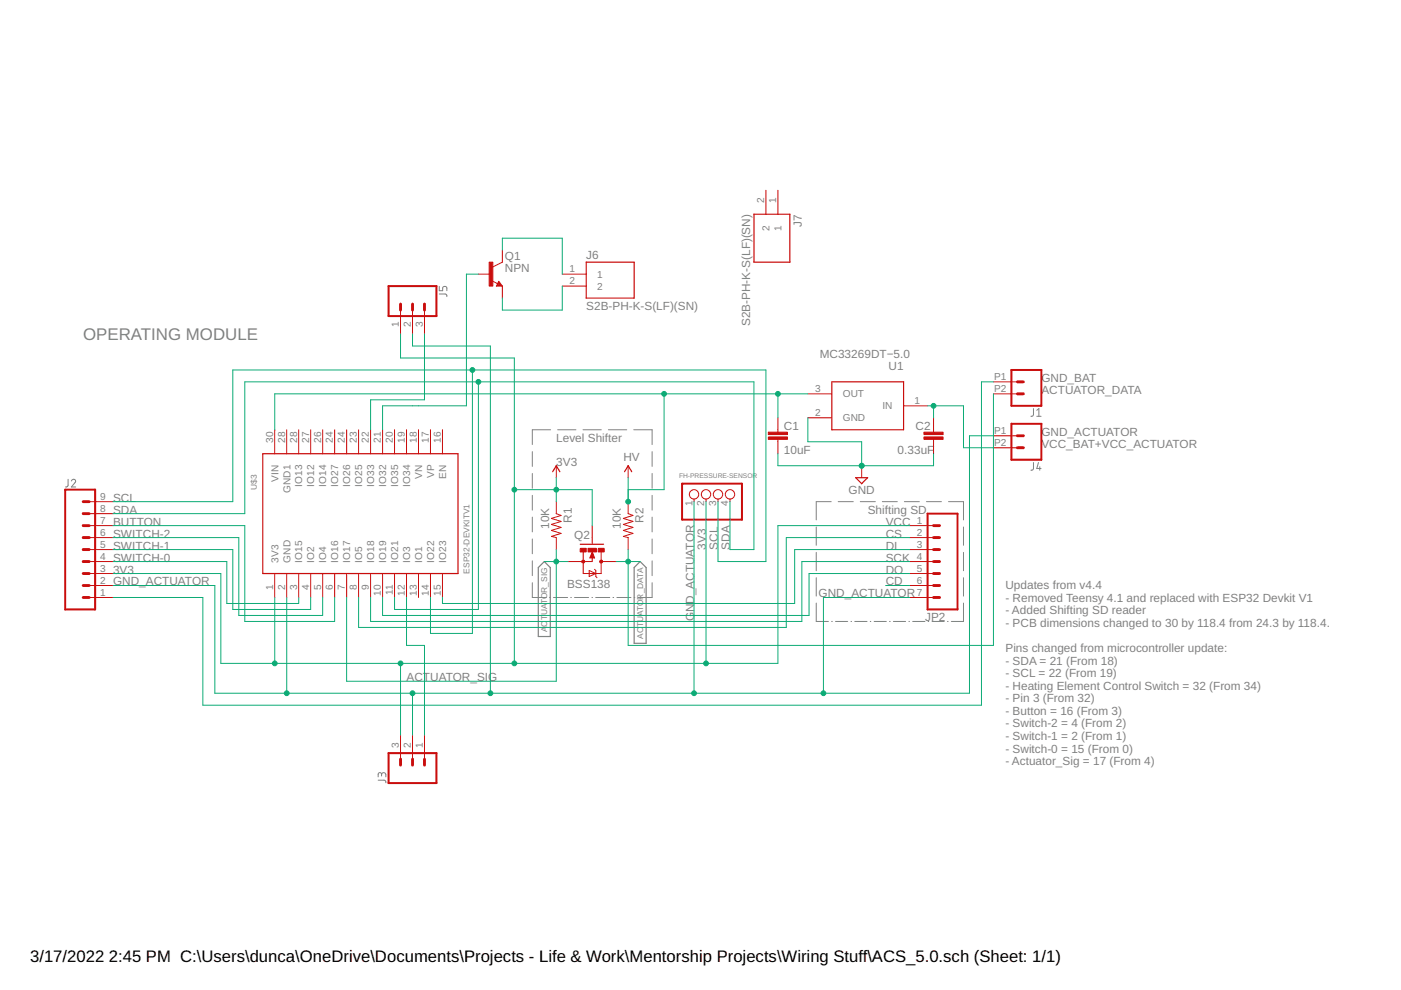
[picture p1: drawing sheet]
<svg xmlns="http://www.w3.org/2000/svg" width="297mm" height="210mm" viewBox="0 0 297 210" stroke-linecap="round" stroke-linejoin="round" font-family="sans-serif">
<g fill="none" stroke="#808080" stroke-width=".21">
<path d="M93.1 62.3l1.4 .1 .2 .5M93.1 60.7v.9h.8v-.5a.45 .45 0 0 1 .4-.4 .45 .45 0 0 1 .4 .4v.5M112.9 95.8v3.1M116.7 91.1h-3.8v3.2M118.2 91.1h3.9M123.6 91.1h3.9M129 91.1h3.9M134.4 91.1h3.9v3.2M138.3 95.8v3.1M219.1 86.6v1.4l-.5 .3M219.1 98.1v1.4l-.5 .2M219.8 88.3h.9"/>
<path d="M219.8 87l.5-.4v1.7M220.2 98.1l-.4 1.2h.9M220.5 99v.7M14.4 101.6v1.4l-.5 .3M15.1 102a.44 .44 0 0 1 .7-.4 .44 .44 0 0 1 .1 .7l-.8 1h.9M112.9 100.4v3.1M112.9 105v3.2M112.9 109.6v3.2M112.9 114.3v3.1M112.9 118.9v3.1M138.3 100.4v3.1M138.3 105v3.2"/>
<path d="M138.3 109.6v3.2M138.3 114.3v3.1M138.3 118.9v3.1M173.1 111.7v3.9M173.1 117.1v3.9M176.2 106.4h-3.1v3.8M177.7 106.4h3.2M182.4 106.4h3.2M187.1 106.4h3.1M191.7 106.4h3.2M196.4 106.4h3.2M201.1 106.4h3.2v3.8"/>
<path d="M204.3 111.7v3.9M204.3 117.1v3.9M112.9 123.5v3.2h2.9M116.5 126.7h.1M117.3 126.7h3M121 126.7h.1M121.8 126.7h3M125.5 126.7h.1M126.3 126.7h3M130 126.7h.1M130.8 126.7h3M134.5 126.7h.1"/>
<path d="M138.3 123.5v3.2h-3M173.1 122.5v3.9M173.1 127.9v3.9h2.5M176.3 131.8h.2M177.1 131.8h2.6M180.4 131.8h.2M181.2 131.8h2.6M184.5 131.8h.1M185.3 131.8h2.6M188.6 131.8h.1M189.4 131.8h2.6M192.7 131.8h.1"/>
<path d="M193.5 131.8h2.6M196.8 131.8h.1M197.6 131.8h2.6M200.9 131.8h.1M204.3 127.9v3.9h-2.6M204.3 122.5v3.9M80.2 165.4h1.4l.2 .6M80.9 164.3a.46 .46 0 0 1 .5-.5 .46 .46 0 0 1 .4 .5v.4M80.9 164.5v-.3a.36 .36 0 0 0-.4-.4 .36 .36 0 0 0-.3 .4v.5"/>
</g>
<path d="M115.4 119.1l1.3 1.2v14.7h-2.6v-14.7zM135.7 119.1l1.3 1.2v16.1h-2.5v-16.1z" fill="none" stroke="#808080" stroke-width=".25"/>
<path d="M82.4 60.7h10.1v6.3h-10.1zM214.4 78.4h6.4v7.6h-6.4zM214.4 89.9h6.4v7.6h-6.4zM13.8 103.8h6.4v25.4h-6.4zM144.6 102.6h12.7v7.6h-12.7zM196.7 108.9h6.3v20.3h-6.3zM82.4 159.7h10.1v6.3h-10.1z" fill="none" stroke="#c90d0c" stroke-width=".42"/>
<g fill="none" stroke="#c90d0c" stroke-width=".61">
<path d="M84.9 64.5v1.2M87.5 64.5v1.2M90 64.5v1.2M215.7 83.5h1.3M215.7 81h1.3M215.7 94.9h1.3M215.7 92.4h1.3M17.6 116.5h1.3M17.6 119.1h1.3M17.6 114h1.3M17.6 111.4h1.3M17.6 108.9h1.3"/>
<path d="M17.6 106.4h1.3M197.9 116.5h1.3M197.9 119.1h1.3M197.9 114h1.3M197.9 111.4h1.3M17.6 121.6h1.3M17.6 124.1h1.3M17.6 126.7h1.3M197.9 121.6h1.3M197.9 124.1h1.3M197.9 126.7h1.3M84.9 161v1.2"/>
<path d="M87.5 161v1.2M90 161v1.2"/>
</g>
<g fill="none" stroke="#c90d0c" stroke-width=".21">
<path d="M101.4 58.1h2.6M104.3 59.5l1.2 .7M105.7 59.6l.8 1.1h-1.3zM106.5 53v2.6l-2 1M119.2 58.1h5.1M162.4 40.3v5.1M164.9 40.3v5.1M84.9 65.7v5.1M87.5 65.7v5.1M90 65.7v5.1M106.5 60.7v2.5M119.2 60.7h5.1"/>
<path d="M58.3 91.1v5.1M60.8 91.1v5.1M63.3 91.1v5.1M65.9 91.1v5.1M68.4 91.1v5.1M71 91.1v5.1M73.5 91.1v5.1M76 91.1v5.1M78.6 91.1v5.1M81.1 91.1v5.1M83.7 91.1v5.1M86.2 91.1v5.1"/>
<path d="M88.7 91.1v5.1M91.3 91.1v5.1M93.8 91.1v5.1M117.9 98.7v2.6M133.2 98.7v2.6M164.9 88.6v3M164.9 93.2v3M171.3 83.5h5.1M171.3 88.6h5.1M182.7 98.7v2.6M191.6 86h5.1M197.9 88.6v3"/>
<path d="M197.9 93.2v3M210.6 81h5.1M210.6 83.5h5.1M210.6 92.4h5.1M210.6 94.9h5.1M18.9 119.1h5.1M18.9 116.5h5.1M18.9 114h5.1M18.9 111.4h5.1M18.9 108.9h5.1M18.9 106.4h5.1M117.9 106.4v2.5l1.1 .4-2.1 .6 2.1 .7-2.1 .6 2.1 .6-2.1 .7 2.1 .6-2.1 .6 1 .3v2.5"/>
<path d="M123.7 117v4.6h3.8v-4.5M125.6 118.2v.9h-5.1M125.6 111.4v3.9M125.6 117l.5 1.3h-1zM127.5 119.1h3.1M133.2 106.4v2.5l1 .4-2 .6 2 .7-2 .6 2 .6-2 .7 2 .6-2 .6 1 .3v2.5M147.2 105.8v.6M149.7 105.8v.6M152.2 105.8v.6M154.8 105.8v.6M192.8 119.1h5.1M192.8 116.5h5.1"/>
<path d="M192.8 114h5.1M192.8 111.4h5.1M18.9 126.7h5.1M18.9 124.1h5.1M18.9 121.6h5.1M58.3 121.6v5.1M60.8 121.6v5.1M63.3 121.6v5.1M65.9 121.6v5.1M68.4 121.6v5.1M71 121.6v5.1M73.5 121.6v5.1"/>
<path d="M76 121.6v5.1M78.6 121.6v5.1M81.1 121.6v5.1M83.7 121.6v5.1M86.2 121.6v5.1M88.7 121.6v5.1M91.3 121.6v5.1M93.8 121.6v5.1M124.9 121l1.4 .6-1.4 .6zM126.1 120.7l.2 .3v1.2l.3 .3M192.8 126.7h5.1M192.8 124.1h5.1"/>
<path d="M192.8 121.6h5.1M84.9 155.9v5.1M87.5 155.9v5.1M90 155.9v5.1"/>
<circle cx="147.2" cy="104.8" r=".99"/>
<circle cx="149.7" cy="104.8" r=".99"/>
<circle cx="152.2" cy="104.8" r=".99"/>
<circle cx="154.8" cy="104.8" r=".99"/>
</g>
<path d="M124.3 55.6h10.2v7.6h-10.2zM159.9 45.4h7.6v10.2h-7.6zM105.7 60.2l.2 .2h-.4l.2-.5 .6 .6h-.8M55.7 96.2h41.4v25.4h-41.4zM176.4 81h15.2v10.1h-15.2zM117.2 100l.7-1.3 .8 1.3M123 115.4h5M132.4 100l.8-1.3 .7 1.3M181.4 101.3h2.6l-1.3 1.3z" fill="none" stroke="#c90d0c" stroke-width=".25"/>
<path d="M125.6 117.9v.3h-.3l.3-.9 .2 .9" fill="none" stroke="#c90d0c" stroke-width=".32"/>
<g fill="#c90d0c" stroke="#c90d0c" stroke-width=".21">
<circle cx="123.7" cy="119.1" r=".33"/>
<circle cx="127.5" cy="119.1" r=".33"/>
</g>
<g fill="#c90d0c" stroke="#c90d0c" stroke-width=".21">
<path d="M123 116.3h1.3v.7h-1.3z"/>
<path d="M126.8 116.3h1.3v.7h-1.3z"/>
<path d="M124.7 116.3h1.7v.7h-1.7z"/>
<path d="M162.9 92.6h4.1v.6h-4.1z"/>
<path d="M162.9 91.6h4.1v.5h-4.1z"/>
<path d="M195.9 92.6h4.1v.6h-4.1z"/>
<path d="M195.9 91.6h4.1v.5h-4.1z"/>
<path d="M103.7 55.6h.8v5.1h-.8z"/>
</g>
<g fill="none" stroke="#0dab76" stroke-width=".21">
<path d="M101.4 58.1h-2.5v27.9h-17.8v5.1M106.5 53v-2.5h12.7v7.6M84.9 70.8v5.1h24.2v64.8M87.5 70.8v2.6h16.5v73.6M90 70.8v14h-11.4v6.3M100.2 78.4v55.9h-8.9v-7.6M119.2 60.7v5h-12.7v-2.5M101.4 81v48.2h-17.7v-2.5M140.8 83.5v20.3h-7.6M164.9 96.2v2.5h33v-2.5M164.9 83.5v5.1M171.3 83.5h-113v7.6"/>
<path d="M171.3 88.6v5.1h11.4v5M196.7 86h7.6v8.9h6.3M197.9 86v2.6M210.6 83.5v53.3h-77.4v-20.3M210.6 81h-2.5v68.5h-165.1v-22.8h-19M210.6 92.4h-5.1v54.6h-159.9v-22.9h-21.6M24 119.1h24.1v8.9h15.2v-1.3M24 106.4h25.4v-28h113v40.7h-10.2v-12.7M24 111.4h27.9v20.4h19.1v-5.1M24 116.5h25.4v12.7h16.5v-2.5M24 114h26.6v16.5h17.8v-3.8M109.1 103.8h16.5v7.6"/>
<path d="M115.4 119.1h5.1M117.9 101.3v5.1M117.9 116.5v27.9h-44.4v-17.7M130.6 119.1h5.1M133.2 101.3v5.1M147.2 106.4v40.6M149.7 106.4v34.3M154.8 106.4v10.1h5.1v-35.5h-108v27.9h-27.9M192.8 119.1h-22.8v12.7h-91.4v-5.1M192.8 116.5h-24.3v11.5h-74.7v-1.3M192.8 111.4h-27.9v29.3h-118.1v-19.1h-22.8M192.8 114h-26.1v19h-90.7v-6.3"/>
<path d="M58.3 126.7v14M60.8 126.7v20.3M86.2 126.7v10.1h3.8v19.1M187.8 124.1h5M192.8 121.6h-21.3v8.9h-90.4v-3.8M192.8 126.7h-18.2v20.3M84.9 140.7v15.2M87.5 147v8.9"/>
</g>
<g fill="#0dab76" stroke="#0dab76" stroke-width=".21">
<circle cx="197.9" cy="86" r=".51"/>
<circle cx="133.2" cy="119.1" r=".51"/>
<circle cx="101.4" cy="81" r=".51"/>
<circle cx="100.2" cy="78.4" r=".51"/>
<circle cx="117.9" cy="103.8" r=".51"/>
<circle cx="109.1" cy="140.7" r=".51"/>
<circle cx="84.9" cy="140.7" r=".51"/>
<circle cx="109.1" cy="103.8" r=".51"/>
<circle cx="58.3" cy="140.7" r=".51"/>
<circle cx="149.7" cy="140.7" r=".51"/>
<circle cx="117.9" cy="119.1" r=".51"/>
<circle cx="133.2" cy="106.4" r=".51"/>
<circle cx="140.8" cy="83.5" r=".51"/>
<circle cx="164.9" cy="83.5" r=".51"/>
<circle cx="182.7" cy="98.7" r=".51"/>
<circle cx="147.2" cy="147" r=".51"/>
<circle cx="87.5" cy="147" r=".51"/>
<circle cx="104" cy="147" r=".51"/>
<circle cx="60.8" cy="147" r=".51"/>
<circle cx="174.6" cy="147" r=".51"/>
</g>
<text font-size="3.6" fill="#808080" x="17.6" y="72.1">OPERATING MODULE</text>
<g font-size="3.5">
<text x="6.4" y="203.9">3/17/2022</text>
<text x="23.1" y="203.9">2:45 PM C:\Users\dunca\OneDrive\Documents\Projects - Life &amp; Work\Mentorship Projects\Wiring Stuff\ACS_5.0.sch (Sheet: 1/1)</text>
</g>
<g font-size="2.5" fill="#808080">
<text x="170" y="48.1" transform="rotate(-90 170 48.1)">J7</text>
<text x="107" y="57.7">NPN</text>
<text x="107" y="55.1">Q1</text>
<text x="124.3" y="54.8">J6</text>
<text x="124.3" y="65.7">S2B-PH-K-S(LF)(SN)</text>
<text x="159.1" y="69.2" transform="rotate(-90 159.1 69.2)">S2B-PH-K-S(LF)(SN)</text>
<text x="173.8" y="75.9">MC33269DT−5.0</text>
<text x="188.4" y="78.4">U1</text>
<text x="220.8" y="83.5">ACTUATOR_DATA</text>
<text x="220.8" y="81">GND_BAT</text>
<text x="117.9" y="93.7">Level Shifter</text>
<text x="166.2" y="91.1">C1</text>
<text x="194.1" y="91.1">C2</text>
<text x="220.8" y="94.9">VCC_BAT+VCC_ACTUATOR</text>
<text x="220.8" y="92.4">GND_ACTUATOR</text>
<text x="117.9" y="98.7">3V3</text>
<text x="132.2" y="97.7">HV</text>
<text x="166.2" y="96.2">10uF</text>
<text x="190.3" y="96.2">0.33uF</text>
<text x="24" y="106.4">SCL</text>
<text x="179.9" y="104.7">GND</text>
<text x="24" y="108.9">SDA</text>
<text x="24" y="114">SWITCH-2</text>
<text x="24" y="111.4">BUTTON</text>
<text x="116.4" y="112.1" transform="rotate(-90 116.4 112.1)">10K</text>
<text x="121.2" y="110.8" transform="rotate(-90 121.2 110.8)">R1</text>
<text x="131.7" y="112.1" transform="rotate(-90 131.7 112.1)">10K</text>
<text x="136.5" y="110.8" transform="rotate(-90 136.5 110.8)">R2</text>
<text x="184" y="108.9">Shifting SD</text>
<text x="187.8" y="114">CS</text>
<text x="187.8" y="111.4">VCC</text>
<text x="24" y="116.5">SWITCH-1</text>
<text x="24" y="119.1">SWITCH-0</text>
<text x="121.7" y="114.2">Q2</text>
<text x="149.7" y="116.5" transform="rotate(-90 149.7 116.5)">3V3</text>
<text x="152.2" y="116.5" transform="rotate(-90 152.2 116.5)">SCL</text>
<text x="154.8" y="116.5" transform="rotate(-90 154.8 116.5)">SDA</text>
<text x="187.8" y="116.5">DI</text>
<text x="187.8" y="119.1">SCK</text>
<text x="24" y="121.6">3V3</text>
<text x="24" y="124.1">GND_ACTUATOR</text>
<text x="120.2" y="124.6">BSS138</text>
<text x="187.8" y="121.6">DO</text>
<text x="187.8" y="124.1">CD</text>
<text x="213.2" y="124.9">Updates from v4.4</text>
<text x="147.1" y="131.8" transform="rotate(-90 147.1 131.8)">G</text>
<text x="147.1" y="129.8" transform="rotate(-90 147.1 129.8)">ND_ACTUATOR</text>
<text x="173.6" y="126.7">GND_ACTUATOR</text>
<text x="196.2" y="131.8">JP2</text>
<text x="213.2" y="127.6">- Removed Teensy 4.1 and replaced with ESP32 Devkit V1</text>
<text x="213.2" y="130.2">- Added Shifting SD reader</text>
<text x="213.2" y="132.9">- PCB dimensions changed to 30 by 118.4 from 24.3 by 118.4.</text>
<text x="213.2" y="138.2">Pins changed from microcontroller update:</text>
<text x="213.2" y="140.9">- SDA = 21 (From 18)</text>
<text x="213.2" y="143.6">- SCL = 22 (From 19)</text>
<text x="86.2" y="144.5">ACTUATOR_SIG</text>
<text x="213.2" y="146.2">- Heating Element Control Switch = 32 (From 34)</text>
<text x="213.2" y="148.9">- Pin 3 (From 32)</text>
<text x="213.2" y="151.6">- Button = 16 (From 3)</text>
<text x="213.2" y="154.2">- Switch-2 = 4 (From 2)</text>
<text x="213.2" y="156.9">- Switch-1 = 2 (From 1)</text>
<text x="213.2" y="159.6">- Switch-0 = 15 (From 0)</text>
<text x="213.2" y="162.2">- Actuator_Sig = 17 (From 4)</text>
</g>
<g font-size="2.1" fill="#808080">
<text x="162" y="43.1" transform="rotate(-90 162 43.1)">2</text>
<text x="164.6" y="43.1" transform="rotate(-90 164.6 43.1)">1</text>
<text x="163.1" y="48.9" transform="rotate(-90 163.1 48.9)">2</text>
<text x="165.7" y="48.9" transform="rotate(-90 165.7 48.9)">1</text>
<text x="120.8" y="57.8">1</text>
<text x="126.6" y="58.9">1</text>
<text x="120.8" y="60.3">2</text>
<text x="126.6" y="61.4">2</text>
<text x="84.6" y="69.3" transform="rotate(-90 84.6 69.3)">1</text>
<text x="87.1" y="69.3" transform="rotate(-90 87.1 69.3)">2</text>
<text x="89.6" y="69.3" transform="rotate(-90 89.6 69.3)">3</text>
<text x="172.8" y="83.2">3</text>
<text x="210.8" y="80.6">P1</text>
<text x="210.8" y="83.2">P2</text>
<text x="172.8" y="88.2">2</text>
<text x="178.7" y="84.3">OUT</text>
<text x="178.7" y="89.4">GND</text>
<text x="187.1" y="86.8">IN</text>
<text x="193.9" y="85.7">1</text>
<text x="57.9" y="93.9" transform="rotate(-90 57.9 93.9)">30</text>
<text x="60.4" y="93.9" transform="rotate(-90 60.4 93.9)">28</text>
<text x="63" y="93.9" transform="rotate(-90 63 93.9)">28</text>
<text x="65.5" y="93.9" transform="rotate(-90 65.5 93.9)">27</text>
<text x="68.1" y="93.9" transform="rotate(-90 68.1 93.9)">26</text>
<text x="70.6" y="93.9" transform="rotate(-90 70.6 93.9)">24</text>
<text x="73.1" y="93.9" transform="rotate(-90 73.1 93.9)">24</text>
<text x="75.7" y="93.9" transform="rotate(-90 75.7 93.9)">23</text>
<text x="78.2" y="93.9" transform="rotate(-90 78.2 93.9)">22</text>
<text x="80.8" y="93.9" transform="rotate(-90 80.8 93.9)">21</text>
<text x="83.3" y="93.9" transform="rotate(-90 83.3 93.9)">20</text>
<text x="85.8" y="93.9" transform="rotate(-90 85.8 93.9)">19</text>
<text x="88.4" y="93.9" transform="rotate(-90 88.4 93.9)">18</text>
<text x="90.9" y="93.9" transform="rotate(-90 90.9 93.9)">17</text>
<text x="93.5" y="93.9" transform="rotate(-90 93.5 93.9)">16</text>
<text x="210.8" y="92">P1</text>
<text x="210.8" y="94.6">P2</text>
<text x="89.5" y="101.5" transform="rotate(-90 89.5 101.5)">VN</text>
<text x="92" y="101.4" transform="rotate(-90 92 101.4)">VP</text>
<text x="94.6" y="101.5" transform="rotate(-90 94.6 101.5)">EN</text>
<text x="21.2" y="106">9</text>
<text x="59" y="102.1" transform="rotate(-90 59 102.1)">VIN</text>
<text x="61.6" y="104.5" transform="rotate(-90 61.6 104.5)">GND1</text>
<text x="64.1" y="103.2" transform="rotate(-90 64.1 103.2)">IO13</text>
<text x="66.6" y="103.2" transform="rotate(-90 66.6 103.2)">IO12</text>
<text x="69.2" y="103.2" transform="rotate(-90 69.2 103.2)">IO14</text>
<text x="71.7" y="103.2" transform="rotate(-90 71.7 103.2)">IO27</text>
<text x="74.3" y="103.2" transform="rotate(-90 74.3 103.2)">IO26</text>
<text x="76.8" y="103.2" transform="rotate(-90 76.8 103.2)">IO25</text>
<text x="79.3" y="103.2" transform="rotate(-90 79.3 103.2)">IO33</text>
<text x="81.9" y="103.2" transform="rotate(-90 81.9 103.2)">IO32</text>
<text x="84.4" y="103.2" transform="rotate(-90 84.4 103.2)">IO35</text>
<text x="87" y="103.2" transform="rotate(-90 87 103.2)">IO34</text>
<text x="146.8" y="107.3" transform="rotate(-90 146.8 107.3)">1</text>
<text x="149.3" y="107.3" transform="rotate(-90 149.3 107.3)">2</text>
<text x="151.9" y="107.3" transform="rotate(-90 151.9 107.3)">3</text>
<text x="154.4" y="107.3" transform="rotate(-90 154.4 107.3)">4</text>
<text x="21.2" y="113.6">6</text>
<text x="21.2" y="111.1">7</text>
<text x="21.2" y="108.5">8</text>
<text x="194.4" y="111.1">1</text>
<text x="194.4" y="113.6">2</text>
<text x="21.2" y="118.7">4</text>
<text x="21.2" y="116.2">5</text>
<text x="59" y="119.3" transform="rotate(-90 59 119.3)">3V3</text>
<text x="61.6" y="119.3" transform="rotate(-90 61.6 119.3)">GND</text>
<text x="64.1" y="119.3" transform="rotate(-90 64.1 119.3)">IO15</text>
<text x="66.6" y="119.3" transform="rotate(-90 66.6 119.3)">IO2</text>
<text x="69.2" y="119.3" transform="rotate(-90 69.2 119.3)">IO4</text>
<text x="71.7" y="119.3" transform="rotate(-90 71.7 119.3)">IO16</text>
<text x="74.3" y="119.3" transform="rotate(-90 74.3 119.3)">IO17</text>
<text x="76.8" y="119.3" transform="rotate(-90 76.8 119.3)">IO5</text>
<text x="79.3" y="119.3" transform="rotate(-90 79.3 119.3)">IO18</text>
<text x="81.9" y="119.3" transform="rotate(-90 81.9 119.3)">IO19</text>
<text x="84.4" y="119.3" transform="rotate(-90 84.4 119.3)">IO21</text>
<text x="87" y="119.3" transform="rotate(-90 87 119.3)">IO3</text>
<text x="89.5" y="119.3" transform="rotate(-90 89.5 119.3)">IO1</text>
<text x="92" y="119.3" transform="rotate(-90 92 119.3)">IO22</text>
<text x="94.6" y="119.3" transform="rotate(-90 94.6 119.3)">IO23</text>
<text x="194.4" y="116.2">3</text>
<text x="194.4" y="118.7">4</text>
<text x="21.2" y="123.8">2</text>
<text x="21.2" y="121.2">3</text>
<text x="57.9" y="125.1" transform="rotate(-90 57.9 125.1)">1</text>
<text x="60.4" y="125.1" transform="rotate(-90 60.4 125.1)">2</text>
<text x="63" y="125.1" transform="rotate(-90 63 125.1)">3</text>
<text x="65.5" y="125.1" transform="rotate(-90 65.5 125.1)">4</text>
<text x="68.1" y="125.1" transform="rotate(-90 68.1 125.1)">5</text>
<text x="70.6" y="125.1" transform="rotate(-90 70.6 125.1)">6</text>
<text x="73.1" y="125.1" transform="rotate(-90 73.1 125.1)">7</text>
<text x="75.7" y="125.1" transform="rotate(-90 75.7 125.1)">8</text>
<text x="78.2" y="125.1" transform="rotate(-90 78.2 125.1)">9</text>
<text x="194.4" y="121.2">5</text>
<text x="194.4" y="123.8">6</text>
<text x="21.2" y="126.3">1</text>
<text x="80.8" y="126.3" transform="rotate(-90 80.8 126.3)">10</text>
<text x="83.3" y="126.2" transform="rotate(-90 83.3 126.2)">11</text>
<text x="85.8" y="126.3" transform="rotate(-90 85.8 126.3)">12</text>
<text x="88.4" y="126.3" transform="rotate(-90 88.4 126.3)">13</text>
<text x="90.9" y="126.3" transform="rotate(-90 90.9 126.3)">14</text>
<text x="93.5" y="126.3" transform="rotate(-90 93.5 126.3)">15</text>
<text x="194.4" y="126.3">7</text>
<text x="84.6" y="158.6" transform="rotate(-90 84.6 158.6)">3</text>
<text x="87.1" y="158.6" transform="rotate(-90 87.1 158.6)">2</text>
<text x="89.6" y="158.6" transform="rotate(-90 89.6 158.6)">1</text>
</g>
<g font-size="1.8" fill="#808080">
<text x="54.4" y="103.8" transform="rotate(-90 54.4 103.8)">U$3</text>
<text x="99.5" y="121.6" transform="rotate(-90 99.5 121.6)">ESP32-DEVKITV1</text>
<text x="116" y="131.5" transform="rotate(-90 116 131.5)">T</text>
<text x="116" y="130.4" transform="rotate(-90 116 130.4)">UATOR_SIG</text>
<text x="116" y="134" transform="rotate(-90 116 134)">A</text>
<text x="116" y="132.8" transform="rotate(-90 116 132.8)">C</text>
<text x="136.4" y="135.5" transform="rotate(-90 136.4 135.5)">AC</text>
<text x="136.4" y="133" transform="rotate(-90 136.4 133)">TUATOR_DATA</text>
</g>
<text font-size="1.4" fill="#808080" x="144" y="101.3">FH-PRESSURE-SENSOR</text>
</svg>
